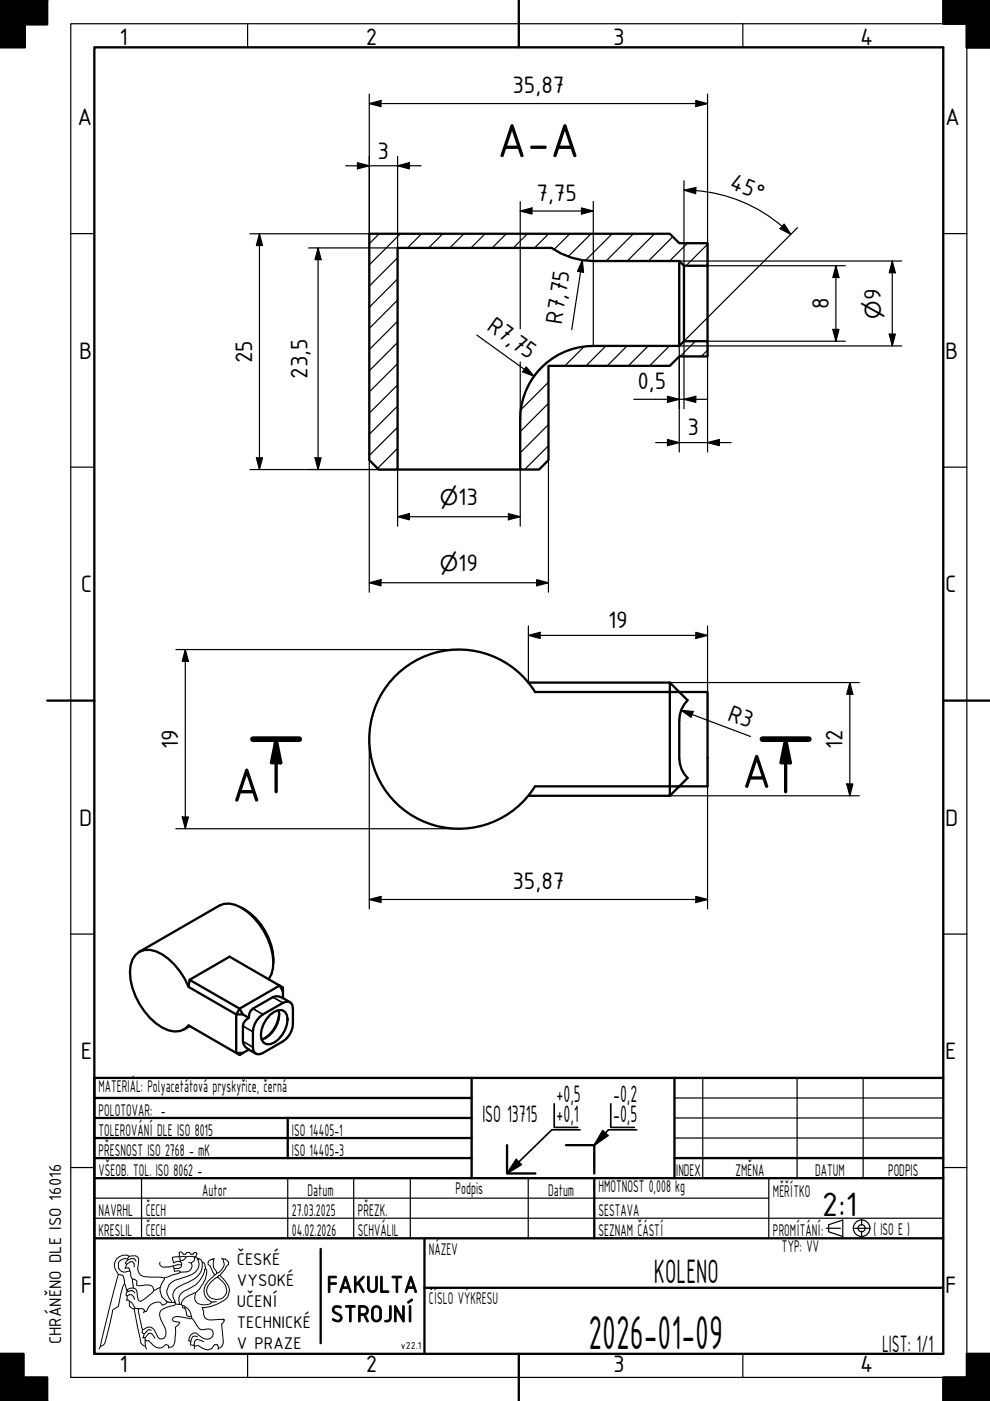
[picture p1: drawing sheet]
<svg xmlns="http://www.w3.org/2000/svg" width="210mm" height="297mm" viewBox="0 0 210 297" stroke-linecap="round" stroke-linejoin="round" font-family="sans-serif">
<g fill="none" stroke="#000" stroke-width=".25">
<path d="M80.4 49.6l-2.1 2.1M84.3 59.2l-6 6M84.3 54.7l-6 6M84.9 49.6l-6.6 6.6M89.4 49.6l-3 3M93.9 49.6l-3 3M98.4 49.6l-3 3M102.9 49.6l-3 3M107.3 49.6l-3 3M111.8 49.6l-3 3M116.3 49.6l-3 3M120.8 49.6l-3.3 3.3"/>
<path d="M125.3 49.6l-4.8 4.8M129.8 49.6l-5.7 5.6M134.3 49.6l-5.8 5.7M138.8 49.6l-5.8 5.7M142.7 50.2l-5.2 5.1M145.8 51.6l-3.8 3.7M150 56.3h.1M150 51.8l-4.5 4.5M84.3 77.1l-6 6M84.3 72.6l-6 6M84.3 68.1l-6 6M84.3 63.6l-6 6"/>
<path d="M116 76.8l-2.2 2.2M123.8 73.5l-4 4.1M128.5 73.3l-4.2 4.3M133 73.3l-4.3 4.3M137.4 73.3l-4.2 4.3M141.9 73.3l-4.2 4.3M147.4 72.3l-3.2 3.3M150 74.2l-1.3 1.4M84.3 99.6h.1M84.3 95.1l-4.3 4.2M84.3 90.6l-6 6M84.3 86.1l-6 6"/>
<path d="M84.3 81.6l-6 6M116.3 90l-6 6M116.3 85.5l-6 6M116.3 94.5l-5.1 5.1M116.3 81l-5.9 5.9"/>
</g>
<!-- layer: Viditelna silna -->
<g fill="none" stroke="#000" stroke-width=".49">
<path d="M0 0h10zM5.3 0v10h-5.3v-10v5.2h10v-5.2M205 5v5h5h-5v-10h5h-10v5h10M78.3 49.6h63.7l2 2h6v4.7h-5l-1-1h-18.2a15.6 15.6 0 0 1-8.9-2.7h-32.6v47h-4l-2-2zM144 55.3v18M145 56.3v16M150 56.3v16M114.8 77.9a15.5 15.5 0 0 1 11-4.6h18.2l1-1h5v3.3h-6l-2 2h-25.7v20l-2 2h-4v-10.8a15.5 15.5 0 0 1 4.5-10.9zM84.3 99.6h26M84.1 143a19 19 0 0 1 29.3 3.7h30.6l-2-2v22h-28.6a19 19 0 0 1-28.1 4.8 19 19 0 0 1-1.2-28.5zM112 144.7h30M144 146.7h6v20h-6l1.8-1.7a6 6 0 0 1-1.8-4.3v-8a6 6 0 0 1 1.8-4.2z"/>
<path d="M112 168.7h30l2-2h-2v2M51.2 192.5a13.1 13.1 0 0 1 6.8 11.6M29.5 201.8l17-9.8a4.7 4.7 0 0 1 4.7 .4 14.4 14.4 0 0 1 6.7 12.9l-.4 1.3-.5 1M40 209.3a13.7 13.7 0 0 0-6.9-7.6 3.7 3.7 0 0 0-5.4 3 14.2 14.2 0 0 0 6.7 13.2 4.3 4.3 0 0 0 5.6-.5l10.1 5.9v-8.2M40.2 207.7l8.5-4.9 10.6 6.2-8.5 4.9-10.6-6.2-.2 1.6 10.1 5.8M40.2 217.6l-1.2 .7M50.8 213.9l.7 1.2h-1.4zM51.5 215.1l1.3 .7M55.1 215.6l4.9-3a1.29 1.29 0 0 1 1.5-.1 1.29 1.29 0 0 1 .6 1.4v3.2a4.6 4.6 0 0 1-2.1 3.7l-4.3 2.5a1.29 1.29 0 0 1-1.5 .1 1.29 1.29 0 0 1-.6-1.4v-3.2a4.6 4.6 0 0 1 1.5-3.2zM57.3 215.2a2.33 2.33 0 0 1 3.1-.7 3.6 3.6 0 0 1 0 3.9 5.2 5.2 0 0 1-3.1 3 1.66 1.66 0 0 1-2-2 6.4 6.4 0 0 1 2-4.2zM59.1 214.2a5.7 5.7 0 0 1-3.6 6.2M59.2 214.9a7 7 0 0 1-3 5.2"/>
<path d="M59.3 209l.7 .4v.8zM60 211.6l-.8-.3-.7-.1-.6 .2-4.3 2.5-.5 .4-.3 .7v.8l-.7 .5-.5 .6-.1 .6v3.3l.1 .6 .5 .6 .7 .5M60 211.6l1.5 .9M60 210.2v1.4M20 237h80M20 232.8h80M50.1 223.3h1.4l-.7 .3zM52.8 222.5l1.4 .9M52.8 222.5l-1.3 .8M61 237v8.5M100 228.5v21.3M20 245.5h80"/>
<path d="M20 241.3h80M107.5 242.8v6h6M120 242.8h6v6M143 245.5h57M0 292h10v5h-10zM0 287h5v10h-5M210 287h-5v5h-5v5h10"/>
</g>
<path d="M51.5 217.5l2.1 1.3M53.6 213.9l2.1 1.2M57.9 211.4l2.1 1.2M51.5 220.8l2.1 1.2M117.5 234v5h5M123 239.5h-6l-9.5 9.3M127.8 239.7l-1.8 3.1M129.5 234v5h5M135 239.5h-6l-3 3.3 2.9-2.1M109.5 245.8l-2 3 3.1-1.9" fill="none" stroke="#000" stroke-width=".35"/>
<g fill="#000">
<path d="M0 -.1h5.3v10.1h-5.3z" fill-rule="evenodd"/>
<path d="M0 -.1h10v5.3h-10z" fill-rule="evenodd"/>
<path d="M200 0h10v10h-5v-5h-5z" fill-rule="evenodd"/>
<path d="M0 287h5v10h-5z" fill-rule="evenodd"/>
<path d="M0 292h10v5h-10z" fill-rule="evenodd"/>
<path d="M200 292h5v-5h5v10h-10z" fill-rule="evenodd"/>
</g>
<!-- layer: Viditelna tenka -->
<path d="M109.5 245.8l1.1 1.1-3.1 1.9zM127.8 239.7l1.1 1-2.9 2.1z" fill="#000"/>
<path d="M53.6 156.7h9.9M161.7 156.7h9.8" fill="none" stroke="#000" stroke-width="1.2"/>
<path d="M58.5 156.7l1 5h-2zM58.5 156.7v11.2M166.6 156.7l1 5h-2zM166.6 156.7v11.2" fill="none" stroke="#000" stroke-width=".7"/>
<path d="M58.5 156.7l1 5h-2zM166.6 156.7l1 5h-2z" fill="#000"/>
<!-- layer: Viditelna tenka -->
<g fill="none" stroke="#000" stroke-width=".25">
<path d="M15 5h190v287h-190zM52.5 5v5M157.5 5v5M15 49.5h5M200 49.5h5M15 99h5M200 99h5M15 198h5M200 198h5M127.8 239.7l1.1 1M149 228.5v21.3M169 228.5v21.3"/>
<path d="M183 228.5v21.3M15 247.5h5M20 254h143M87 249.8v12.7M109.5 245.8l1.1 1.1M200 247.5h5M52.5 287v5M157.5 287v5"/>
</g>
<!-- layer: Ramecek -->
<path d="M20 10h180v277h-180zM110 0v10M10 148.5h10M200 148.5h10M110 287v10" fill="none" stroke="#000" stroke-width=".49"/>
<!-- layer: LEV CVUT -->
<g fill="none" stroke="#000" stroke-width=".21">
<path d="M25.1 270.2l-2 7.7-1.8 7.6a1.38 1.38 0 0 0 1.1-1.3l1.5-6.4 1.2-.8 .2-1.1a7.8 7.8 0 0 1 1.1-3.7M26.4 272.2l.5 1.3M26.6 268.8l-.1 .2M26.9 268.1l.7-.6h.5l.3 .5v.6M27 273.7l.1 .1M27 273.7v.1h.1M27 273.8l-.3 .7 .1 .2 .2 .1 .4-.3h.5l.5 .5 .1 .5M27 274.8v.8l-.2 .1M27 275.6h.3l.1 .3 .5 .2 .7 1.3 .7 .1M27.1 267.1l.7-.2h.6l.4 .5M27.1 267.1v-.2a1.5 1.5 0 0 0-2 1.6 1.5 1.5 0 0 0 2.4 1l-.3-.7h-.6M27.1 267.1l-.5 .7 .3 .3-.3 .7"/>
<path d="M27.1 273.8l1-.1 .4 .4M27.3 266.4l-.2 .5M27.4 275.9a1.19 1.19 0 0 0 1 1.7l.2-.2M27.5 269.5l.3 1.3 .3 .4M28.1 271.2h.3l.5 .3 .2 .3-.2 .6 .6 .2a4.9 4.9 0 0 1 2.6 0l.5 1 1.3-.6M28.1 271.2l.2 1.9h-.7l-.7 .4 .1 .2M28.3 273.1l.6 .4 .4 2.1a.52 .52 0 0 0 .9 .1l2.1-1.6 .3-.5M28.4 277.6l1.4 6.6a1.15 1.15 0 0 0 1 1.2l.3 .6M29.3 277.5h.9l.4 .3v.3M30.6 278.1l-.2 .2M33.9 273a2.75 2.75 0 0 0 1.4 2.9l.1 .2M33.9 267.6l-.1 .3a.79 .79 0 0 0 .8 .8 7 7 0 0 0 3-.5h.9"/>
<path d="M34.9 271l-1 2M35.4 276.1l-.4 .4-.6 .2-.3-.5a2.43 2.43 0 0 0-3 1.8l-.5 .1M36.4 276.2h.5M36.6 268.4l.3 .5M36.8 267.7l.9-.3 .5 .1 .3 .3v.4M36.8 267.7l-.1 .1M36.9 276.2h.3v.2l.8 .1M37.1 276v.1M37.2 276.4l-.3 .4a5.8 5.8 0 0 0-2.8 1 2.01 2.01 0 0 0 .1 2.2 4.3 4.3 0 0 1 .9 3.2l-.3 .5-.5 .2-.5-.1-.3-.3a3.3 3.3 0 0 0-1.6-2.1h-.6l-1.1 .5-.9-4.4M38 276.5h.4M38.2 267.2l-.1-.7 .7-.1 2.5 .1-.1 .7-.6 .6M38.2 269.7l-3.3 1.3-4.1-.3a1.62 1.62 0 0 1-1.6-1.7l.2-1.4-.1-1a1.61 1.61 0 0 0-2-.2l-.1-.1a2.16 2.16 0 0 0-2.3 .5 2.16 2.16 0 0 0-.4 2.3l.6 1.1 .9 .2 .4 1.2v.6"/>
<path d="M38.2 267.2v.3M38.4 276.5l.3 .3M38.5 268.2l-.2 .5-.4 .2h-1l.1 .7 1-.2 .2 .3M38.7 276.8l.4 .1a2.62 2.62 0 0 1 1.5 2.2l-1-.1-.1-.3a1.3 1.3 0 0 0-.8-1.5zM39.3 277.1l-.1 .3M39.4 266.5l-.1 .4-.5 .3h-.6M40 267.7l.6 .1a1.29 1.29 0 0 1-1 1.9h-1.4M40.6 279.1l.1 .4 .3 .3a5.3 5.3 0 0 0 1.6 2.1h.6a1.52 1.52 0 0 1 1.9 .4 1.34 1.34 0 0 1-.6 1.5 1.34 1.34 0 0 1-1.6-.2l-1.4-1a1.55 1.55 0 0 0-1.5 1.7l.5 .1 .3-1 .5-.2 .6 .2M40.7 279.5l-.5 .1a4.9 4.9 0 0 0-3.4-.2l-.2 .3v.3l1.5 .4-.3 .5-.6 .5-.1 2.2a2.38 2.38 0 0 1-.6 2l-.7 .1a.56 .56 0 0 0-.7-.6 1.66 1.66 0 0 1-2.8-.1l-.8-.7h-.7v-.7h-.6M41.3 266.5h.2M41.5 274.1l-.6 .2a3.2 3.2 0 0 0-2.5 2.2M41.5 266.5l.3-.8-.3-.1-.3-.1-.3 .4h-.4l-.3-.4h-.6l-.2 .4h-.5l-.4-.4h-.3h-.2v1l-1.4 .1 .2 1.1"/>
<path d="M41.5 274.1a1.62 1.62 0 0 0 1.3 2.5h.8a1.11 1.11 0 0 0 1.2-.5M41.5 266.5l.5 .4M42 267a2.32 2.32 0 0 1-1.3 3.2l-3.6 1.2a2.52 2.52 0 0 0-.8 4.4l.1 .4-1-.1M42.1 266.9h-.1v.1M42.1 266.9l.5 .2 .3 .5 .4 .2 .2 1.2M42.1 266.9l-.1 .1M42.8 277.2l.2 .1M42.9 267.6a3.5 3.5 0 0 1-1.9 3.7l-1.2 .6a4.3 4.3 0 0 0-3 2.1 2.11 2.11 0 0 0 .3 2l-.2 .2M43 277.3l.2 .7a1.43 1.43 0 0 0 1.6 1.9l2.6-.2 .1 .2-.1-.2M43.5 269a.73 .73 0 0 1 .3 .9 7.5 7.5 0 0 1-2.3 4.2M43.5 269l-.1 .2a5.2 5.2 0 0 1-3.1 3.9 2.68 2.68 0 0 0-2.3 2.8v.6M44.2 267.4l.9-.5 .2 .3a2.16 2.16 0 0 0 .6 2.4l.1 .3-.5 .4-.9-1.9-.5-.3z"/>
<path d="M45.3 266.9v.1M45.5 266.9h-.4M45.5 270.3l-.3 .4a3.4 3.4 0 0 0-1.6 4.2l.4 .5 .8 .7M45.9 276l-1.1 .1M46.6 270.4a5.3 5.3 0 0 1 2.1 3.3 3.1 3.1 0 0 1-2.3 2.7 9.3 9.3 0 0 1-3.4 .9M47 266.8l.3 .1M47.3 266.9h.4l.3 .2a.75 .75 0 0 1 .2 1.2l-.3 .2-.3 .8-1.5 1.5a3.9 3.9 0 0 0-2.3 3 2.15 2.15 0 0 0 3.4 1.4 2.15 2.15 0 0 0-.2-3.6l-.9-.8M47.3 266.9a2.09 2.09 0 0 1-1.3 3M47.5 279.9l-.1 .5-.4 .3 .4 3.8a1.22 1.22 0 0 1-1.1 1.3l-.2-.7h-.6l-.7 .8-.7 .3-1.1-.3-.9-.6-.9 .1M21.3 285.5l-.3 .5M30.2 281.9l-.1 .7 .5 .2 .8-.9 .7 .1M30.6 282.8l-.2 .8"/>
<path d="M30.8 283.6l.7-.9h.5l.8 1M30.8 284.1l.2 .2M30.8 284.3v1.1M35.8 285.7l-.1 .1M40.5 284.4l-.1 .7 .7 .1M41.1 285.2l.1 .2M41.2 285.4v.5M43.2 284.5l-1.5-.5-.5 .5-.1 .7M46.3 285.8l-.2 .2"/>
</g>
<!-- layer: Osa -->
<path d="M182.7 258.5v1.3M175.2 260.4h3M181.2 260.4h3M182.7 261.1v1.2" fill="none" stroke="#000" stroke-width=".25"/>
<!-- layer: Viditelna silna -->
<g fill="none" stroke="#000" stroke-width=".25">
<path d="M143 237h57M143 232.8h57M143 241.3h57M178.7 258.7v3.5l-3-1v-1.5"/>
<circle cx="182.7" cy="260.4" r="1.75"/>
<circle cx="182.7" cy="260.4" r=".75"/>
</g>
<path d="M20 258.3h180M30 249.8v12.7M61 249.8v12.7M75 249.8v12.7M112 249.8v12.7M163 249.8v12.7M178.7 258.7l-3 1" fill="none" stroke="#000" stroke-width=".25"/>
<!-- layer: LEV CVUT -->
<path d="M68 264.8v20" fill="none" stroke="#000" stroke-width=".49"/>
<path d="M143 228.5v21.3M200 228.5h-180v58.5M20 249.8h180M126 249.8v12.7M20 262.5h180M90 273h110M90 262.5v24.5" fill="none" stroke="#000" stroke-width=".49"/>
<g fill="none" stroke="#000" stroke-width=".25">
<path d="M78.3 20v29.6h-25.3M150 20v36.3h29.2M73.3 35.1h16M75.8 34.5l2.5 .6-2.5 .7zM78.3 22l2.5-.7v1.3zM78.3 22h71.7M84.3 35.1l2.5-.6v1.3zM84.3 33.1v19.5h-18.9M145 38.3v18M147.5 21.3l2.5 .7-2.5 .6zM55 49.6l.7 2.5h-1.3zM55 49.6v50"/>
<path d="M67.4 52.6l.7 2.5h-1.3zM67.4 52.6v47M110.3 44.7l2.5-.6v1.3zM110.3 42.7v27M110.3 44.7h15.5M123.3 44.1l2.5 .6-2.5 .7zM123.5 55.2l.2 2.5-1.3-.2zM123.5 55.2l-2.3 14.7M125.8 42.7v30.6M145 40.3l2.5-.5v1.3zM145 40.3l2.5 .1M147.5 40.4a32 32 0 0 1 18.3 7.6"/>
<path d="M165.8 48l1.9 1.7M166.3 47.5l1.4 2.2-2.3-1.2zM169.1 48.3l-24.1 24v14.4M177.2 56.3l.7 2.5h-1.3zM177.2 56.3v16M189.2 55.3l.6 2.5h-1.3zM189.2 55.3v18M191.2 55.3h-47.2v40.5M101.1 71l12.1 8.8M110.3 76.7v12.1M111.6 77.8l1.6 2-2.4-1zM144 73.3h47.2"/>
<path d="M176.6 69.8h1.3l-.7 2.5zM179.2 72.3h-29.2v23.5M188.5 70.8h1.3l-.6 2.5zM53 99.6h31.3v12M54.4 97.1h1.3l-.7 2.5zM66.8 97.1h1.3l-.7 2.5zM78.3 97.6v28M110.3 99.6v12M116.3 97.6v28M134.4 84.7h15.6M139 93.8h16M141.5 84l2.5 .7-2.5 .6z"/>
<path d="M141.5 93.2l2.5 .6-2.5 .7zM145 84.7l2.5-.7v1.3zM150 93.8l2.5-.6v1.3zM84.3 109.6l2.5-.7v1.3zM84.3 109.6h26M107.8 108.9l2.5 .7-2.5 .6zM37.3 137.7h60M39.3 137.7l.6 2.5h-1.3zM39.3 137.7v38M78.3 123.6l2.5-.7v1.3zM78.3 123.6h38M112 134.7l2.5-.6v1.3z"/>
<path d="M112 134.7h38M112 132.7v12M113.8 122.9l2.5 .7-2.5 .6zM147.5 134.1l2.5 .6-2.5 .7zM150 132.7v20M78.3 156.7v36M142 144.7h40.2M144.4 150.6l2.6 .3-.5 1.2zM144.4 150.6l14.7 5.5M180.2 144.7l.6 2.5h-1.3zM180.2 144.7v24M37.3 175.7h60"/>
<path d="M38.6 173.2h1.3l-.6 2.5zM142 168.7h40.2M150 160.7v32M179.5 166.2h1.3l-.6 2.5zM78.3 190.7l2.5-.6v1.3zM78.3 190.7h71.7M147.5 190.1l2.5 .6-2.5 .7z"/>
</g>
<g fill="#000">
<path d="M75.8 34.5l2.5 .6-2.5 .7zM78.3 22l2.5-.7v1.3zM84.3 35.1l2.5-.6v1.3zM147.5 21.3l2.5 .7-2.5 .6zM145 40.3l2.5-.5v1.3zM55 49.6l.7 2.5h-1.3zM67.4 52.6l.7 2.5h-1.3zM110.3 44.7l2.5-.6v1.3zM123.3 44.1l2.5 .6-2.5 .7zM123.5 55.2l.2 2.5-1.3-.2zM166.3 47.5l1.4 2.2-2.3-1.2zM177.2 56.3l.7 2.5h-1.3z"/>
<path d="M189.2 55.3l.6 2.5h-1.3zM111.6 77.8l1.6 2-2.4-1zM176.6 69.8h1.3l-.7 2.5zM188.5 70.8h1.3l-.6 2.5zM54.4 97.1h1.3l-.7 2.5zM66.8 97.1h1.3l-.7 2.5zM141.5 84l2.5 .7-2.5 .6zM141.5 93.2l2.5 .6-2.5 .7zM145 84.7l2.5-.7v1.3zM150 93.8l2.5-.6v1.3zM84.3 109.6l2.5-.7v1.3zM107.8 108.9l2.5 .7-2.5 .6z"/>
<path d="M78.3 123.6l2.5-.7v1.3zM113.8 122.9l2.5 .7-2.5 .6zM112 134.7l2.5-.6v1.3zM147.5 134.1l2.5 .6-2.5 .7zM39.3 137.7l.6 2.5h-1.3zM144.4 150.6l2.6 .3-.5 1.2zM180.2 144.7l.6 2.5h-1.3zM38.6 173.2h1.3l-.6 2.5zM179.5 166.2h1.3l-.6 2.5zM78.3 190.7l2.5-.6v1.3zM147.5 190.1l2.5 .6-2.5 .7z"/>
</g>
<g font-size="10.9">
<text x="105.4" y="33.3">A-A</text>
<text x="157.3" y="167">A</text>
<text x="49.2" y="170">A</text>
<text x="124.7" y="286">2026-01-09</text>
</g>
<g font-size="7.7">
<text x="174.3" y="257.8">2:1</text>
<text x="138.6" y="272">KOLENO</text>
</g>
<g font-size="5.4">
<text x="25.4" y="9.6">1</text>
<text x="77.5" y="9.6">2</text>
<text x="130" y="9.6">3</text>
<text x="182.4" y="9.6">4</text>
<text x="108.6" y="19.7">35,87</text>
<text x="16.4" y="26.5">A</text>
<text x="200.4" y="26.5">A</text>
<text x="80.1" y="33.6">3</text>
<text x="154.5" y="39.9" transform="rotate(23 154.5 39.9)">45°</text>
<text x="113.8" y="42.5">7,75</text>
<text x="175.7" y="65.6" transform="rotate(-90 175.7 65.6)">8</text>
<text x="186.8" y="63.6" transform="rotate(-90 186.8 63.6)">9</text>
<text x="103" y="69.7" transform="rotate(36 103 69.7)">R7,75</text>
<text x="119.1" y="68.8" transform="rotate(-82 119.1 68.8)">R7,75</text>
<text x="16.8" y="76">B</text>
<text x="53.5" y="77" transform="rotate(-90 53.5 77)">25</text>
<text x="200.4" y="76">B</text>
<text x="65.2" y="80.3" transform="rotate(-90 65.2 80.3)">23,5</text>
<text x="135.1" y="82.4">0,5</text>
<text x="145.8" y="92.3">3</text>
<text x="97.2" y="107.2">13</text>
<text x="17.1" y="125.5">C</text>
<text x="97.2" y="121.2">19</text>
<text x="200.4" y="125.5">C</text>
<text x="128.9" y="133.2">19</text>
<text x="154.1" y="152.6" transform="rotate(21 154.1 152.6)">R3</text>
<text x="37.8" y="158.8" transform="rotate(-90 37.8 158.8)">19</text>
<text x="178.7" y="158.8" transform="rotate(-90 178.7 158.8)">12</text>
<text x="16.8" y="175">D</text>
<text x="200.4" y="175">D</text>
<text x="108.6" y="188.5">35,87</text>
<text x="17.1" y="224.5">E</text>
<text x="200.4" y="224.5">E</text>
<text x="118" y="233.6">+0,5</text>
<text x="130" y="233.6">-0,2</text>
<text x="102.3" y="237.8">ISO 13715</text>
<text x="118" y="237.8">+0,1</text>
<text x="130" y="237.8">-0,5</text>
<text x="17.1" y="274">F</text>
<text x="69.3" y="274">FAKULTA</text>
<text x="200.4" y="274">F</text>
<text x="70.1" y="280.3">STROJNÍ</text>
<text x="187" y="286.5">LIST: 1/1</text>
<text x="25.4" y="290.9">1</text>
<text x="77.5" y="290.9">2</text>
<text x="130" y="290.9">3</text>
<text x="182.4" y="290.9">4</text>
</g>
<g font-size="4.6">
<text x="186.8" y="67.5" transform="rotate(-90 186.8 67.5)">⌀</text>
<text x="93.2" y="107.2">⌀</text>
<text x="93.2" y="121.2">⌀</text>
</g>
<g font-size="3.9">
<text x="20.9" y="231.5">MATERIÁL: Polyacetátová pryskyřice, černá</text>
<text x="20.9" y="236.5">POLOTOVAR: -</text>
<text x="20.9" y="245">PŘESNOST ISO 2768 - mK</text>
<text x="20.9" y="240.8">TOLEROVÁNÍ DLE ISO 8015</text>
<text x="61.9" y="245">ISO 14405-3</text>
<text x="61.9" y="240.8">ISO 14405-1</text>
<text x="20.9" y="249.3">VŠEOB. TOL. ISO 8062 -</text>
<text x="143.4" y="249.3">I</text>
<text x="143.8" y="249.3">NDEX</text>
<text x="155.9" y="249.3">ZMĚNA</text>
<text x="172.8" y="249.3">DATUM</text>
<text x="188.3" y="249.3">PODPIS</text>
<text x="20.9" y="257.8">NAVRHL</text>
<text x="30.9" y="257.8">ČECH</text>
<text x="42.9" y="253.5">Autor</text>
<text x="61.9" y="257.8">27.03.2025</text>
<text x="65.2" y="253.5">Datum</text>
<text x="75.9" y="257.8">PŘEZK.</text>
<text x="96.6" y="253.2">Podpis</text>
<text x="116.2" y="253.5">Datum</text>
<text x="126.9" y="252.8">HMOTNOST 0,008 kg</text>
<text x="126.9" y="257.8">SESTAVA</text>
<text x="163.9" y="253.8">MĚŘÍTKO</text>
<text x="20.9" y="262">KRESLIL</text>
<text x="30.9" y="262">ČECH</text>
<text x="61.9" y="262">04.02.2026</text>
<text x="75.9" y="262">SCHVÁLIL</text>
<text x="126.9" y="262">SEZNAM ČÁSTÍ</text>
<text x="163.9" y="262">PROMÍTÁNÍ:</text>
<text x="185.2" y="261.8">( ISO E )</text>
<text x="50.2" y="268.2">ČESKÉ</text>
<text x="90.9" y="266">NÁZEV</text>
<text x="165.8" y="265.5">TYP: VV</text>
<text x="50.2" y="272.7">VYSOKÉ</text>
<text x="50.2" y="277.1">UČENÍ</text>
<text x="50.2" y="281.6">TECHNICKÉ</text>
<text x="90.9" y="276.5">ČÍSLO VÝKRESU</text>
<text x="13" y="285" transform="rotate(-90 13 285)">CHRÁNĚNO DLE ISO 16016</text>
<text x="50.2" y="286">V PRAZE</text>
</g>
<text font-size="2.3" x="85" y="286">v22.1</text>
</svg>
